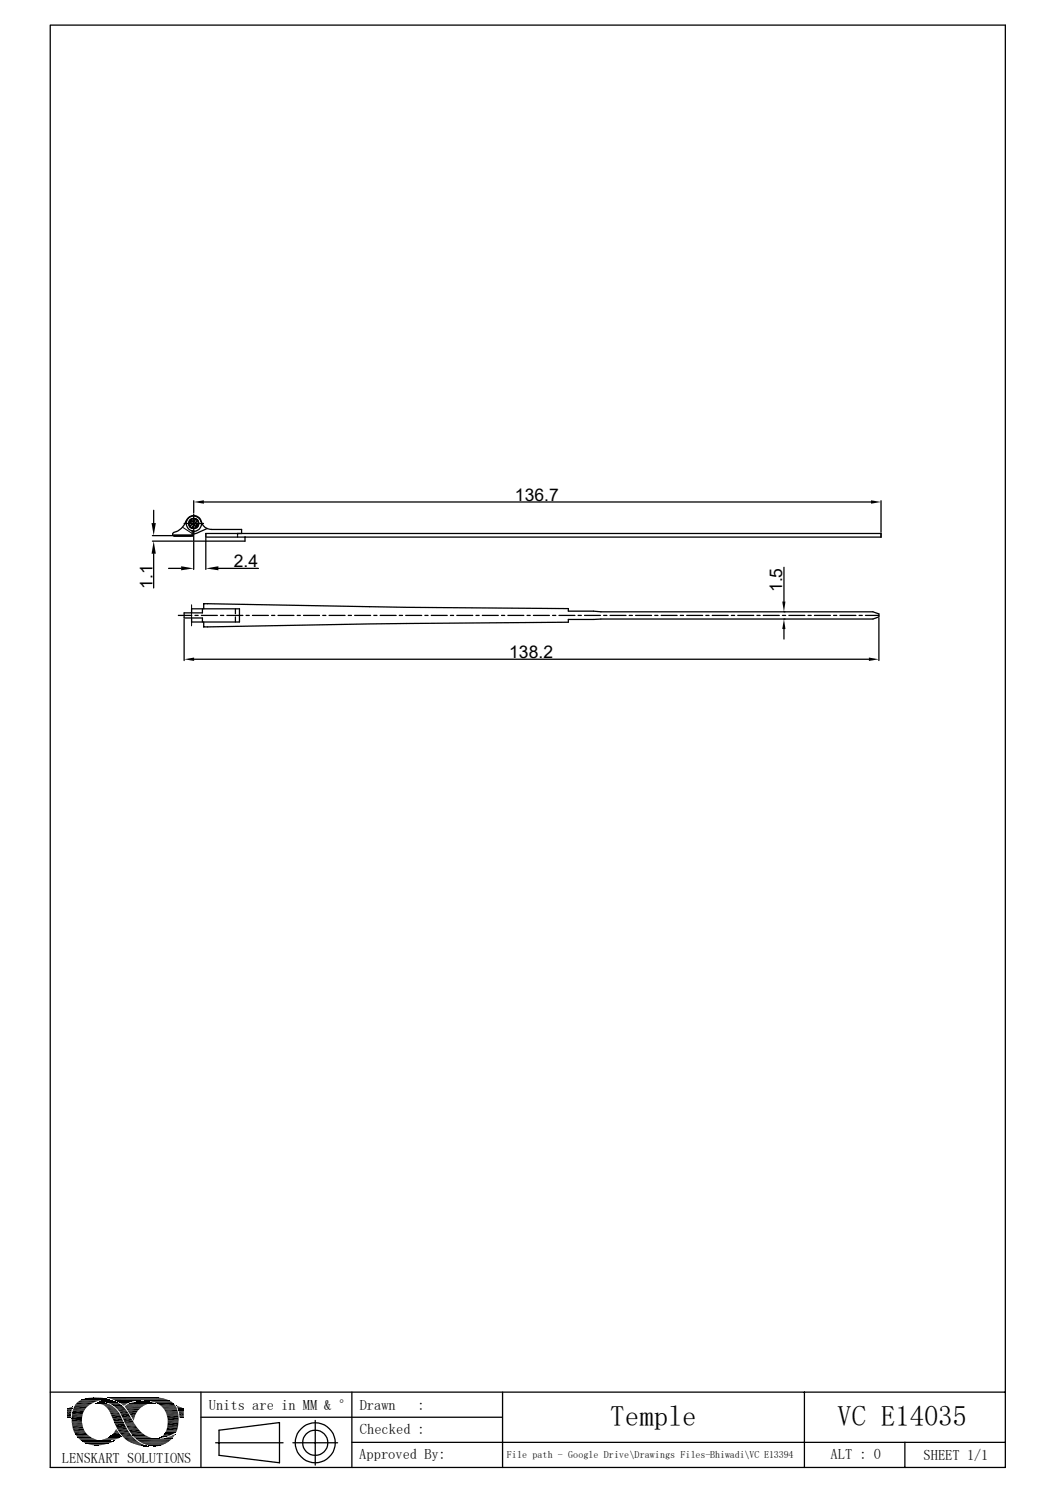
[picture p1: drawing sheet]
<svg xmlns="http://www.w3.org/2000/svg" width="210mm" height="297mm" viewBox="0 0 210 297" stroke-linecap="round" stroke-linejoin="round" font-family="sans-serif">
<g fill="none" stroke="#000" stroke-width=".25">
<path d="M10 5h189.9v286.9h-189.9zM38.5 99.6v2.4M40.6 99.9h132.6M175.2 99.6v6.3M30.3 107.7h8M30.3 106.6h7.7M30.6 101.5v2.6M30.6 110.2v6.8M33.5 113.1h2.5M34.5 106l-.2 .3 .3 .3M36.6 104.1h3.9M37 103.6a3.4 3.4 0 0 1-2.5 2.3"/>
<path d="M37 103.7a1.56 1.56 0 0 1 1.9-1.1 1.56 1.56 0 0 1 1.2 1.9 1.56 1.56 0 0 1-1.9 1.2M38.2 105.7v.9M38.5 107.9v5.4M38.5 102.2v5.5h10.2v-.9M40 103.8a1.48 1.48 0 0 0-1.7-1.1 1.48 1.48 0 0 0-1.3 1.6 1.48 1.48 0 0 0 1.5 1.3M40 103.8a2 2 0 0 0 2 1.5h6v.8M40.9 107.1v6.2M41.1 105.2l-2.6 1.1M43.4 113.1h8M47.2 106.6v.2M47.2 106.1v.3M155.9 112.9v6.8"/>
<path d="M175.2 106.1h-134.3v.7h134.3M35.5 122.4h2.6M36.6 123.2v8.2M38.1 121.9v-.8h9.5v2.6h-9.5v-.8M38.6 131.1h134.2M38.8 122.4h.6M40 122.4h3.2M40.3 121.1v.8h-3.7v1h3.7v.8M40.5 121.1v-1h.8l39.5 .7 32.2 .3v.5l6.5 .1h54.1l1.2 .4v.6l-1.2 .4-60.6 .1v.6l-39.5 .3-32.2 .6h-.8v-1M43.9 122.4h.6M45.1 122.4h3.2M46.8 121.1v1"/>
<path d="M46.8 122.7v1M48.9 122.4h.7M50.2 122.4h3.2M54 122.4h.7M55.3 122.4h3.2M59.1 122.4h.6M60.4 122.4h3.1M64.2 122.4h.6M65.4 122.4h3.2M69.3 122.4h.6M70.5 122.4h3.2M74.3 122.4h.7"/>
<path d="M75.6 122.4h3.2M79.4 122.4h.7M80.7 122.4h3.2M84.5 122.4h.6M85.8 122.4h3.1M89.6 122.4h.6M90.8 122.4h3.2M94.7 122.4h.6M95.9 122.4h3.2M99.7 122.4h.7M101 122.4h3.2M104.8 122.4h.7"/>
<path d="M106.1 122.4h3.2M109.9 122.4h.6M111.2 122.4h3.1M115 122.4h.6M116.2 122.4h3.2M120.1 122.4h.6M121.3 122.4h3.2M125.1 122.4h.7M126.4 122.4h3.2M130.2 122.4h.7M131.5 122.4h3.2M135.3 122.4h.6"/>
<path d="M136.6 122.4h3.1M140.4 122.4h.6M141.6 122.4h3.2M145.5 122.4h.6M146.7 122.4h3.2M150.5 122.4h.7M151.8 122.4h3.2M155.6 122.4h.7M155.9 125.1v2M156.9 122.4h3.2M160.7 122.4h.6M162 122.4h3.1"/>
<path d="M165.8 122.4h.6M167 122.4h3.2M170.9 122.4h.6M172.1 122.4h2.7M174.8 123v8.4M10 276.9h189.9M14.7 279.7h2.9M40 276.9v15M70 276.9v15M99.9 276.9v15M160 276.9v15M14.3 281.5h2.1"/>
<path d="M14.3 283.3h2.1M14.7 284.9h2.4M15 285.5h2.6M24.6 286.1h2.2M24.9 280.1h3.2M25.1 283.8h2.1M25.3 284h2.1M26.1 285.4h2.7M27.2 286.5h6.8M33.1 281.3h2.4M33.4 282.7h2.1M40 281.9h59.9"/>
<path d="M42.9 287h13.4M43.6 284.5l12-1.5v8l-12-1.5zM58.3 287h8.8M62.7 282.6v8.9M70 286.9h129.9M180 286.9v5"/>
<circle cx="38.5" cy="104.2" r=".98"/>
<circle cx="62.7" cy="287" r="2.51"/>
<circle cx="62.7" cy="287" r="4"/>
</g>
<g fill="none" stroke="#000" stroke-width=".34">
<path d="M38.9 103.2l-.4 .6-.4-.3-.3 .3 .4 .4-.4 .6M39.3 103.5l-.5 .6 .5 .3-.3 .4-.4-.4-.5 .6M48.7 106.8h.1M175.2 106.1v.7M15.1 279.2h3.5M21.9 279.4h2.3M31.4 279.4h3.4M14.4 284h2.2M14.6 280.1h2.7M23.2 284.2h2.1M25.9 285h2.5M33.3 283.7h2.1"/>
<circle cx="38.5" cy="104.2" r=".98"/>
</g>
<g fill="none" stroke="#000" stroke-width=".2">
<path d="M36.3 104.9l1.9 1.2M40.9 106.1v.7M38.1 120.3v4.2M14.7 279.9h2.6M15 279.4h3M15.3 279h3.5M15.7 278.7h3.9M15.9 278.6h4M16 278.6h4.2M16 278.5h4.4M16.2 278.5h4.3M16.4 278.4h5.4"/>
<path d="M16.5 278.3h5.1M16.7 278.3h4.7M16.9 278.2h4.3M17.1 278.2h3.9M17.5 278.1h3M17.6 278.1h2.9M19 279.2h2.1M19.1 279.2h2.2M19.7 278.8h3.2M19.8 278.8h2.9M19.9 278.7h2.7M20.2 278.7h2.2"/>
<path d="M20.3 278.9h2.7M20.6 279h2.7M21.3 279h2M21.3 279.1h2.4M21.3 278h10.3M21.4 278.1h10.5M21.5 278.1h11M21.8 278h7.4M21.8 278.2h10.8M21.8 278.4h-5.6M22 278.3h10.9M22.2 278.3h10.8"/>
<path d="M22.3 278.4h10.9M22.5 278.4h10.8M22.6 278.5h11M22.8 278.6h5.1M22.9 278.6h4.4M23 278.7h4.2M23.2 278.8h3.3M23.5 278.9h2.7M23.5 278.9h2.5M23.7 279h2.1M24.8 279.8h3.7M24.8 279.8h3.5"/>
<path d="M24.8 279.9h3.4M24.9 279.7h3.8M25 279.6h3.7M25.1 279.5h4M25.4 279.4h3.8M25.4 279.3h4.2M25.7 279.2h4.2M26 279.1h4.8M26.2 279h4.4M26.2 279h4.2M26.6 278.9h3.5M26.8 278.9h3.1"/>
<path d="M27.1 278.8h2.6M28.7 278.6h5M29.3 278.6h4.4M29.4 278.7h4.5M30.1 278.8h4M30.4 278.9h3.8M30.7 279h3.7M30.8 279.2h-5M31 279.1h3.5M31.2 279.2h3.3M31.9 279.7h3M32.1 279.8h2.9"/>
<path d="M14.3 282.3h2M14.3 282.8h2M14.3 283h2M14.3 283.1h2M14.3 283.5h2.1M14.4 281h2.2M14.5 280.5h2.3M14.5 284.2h2.1M14.6 284.7h2.3M15 285.3h2.3M15.3 285.8h2.7M15.4 285.9h2.6"/>
<path d="M15.4 285.9h2.8M15.5 286h2.8M15.6 286.1h3M15.7 286.3h3.3M15.9 286.4h3.1M15.9 286.4h3.6M16 286.6h3.9M16.2 286.6h3.7M16.2 286.6h4.2M16.3 286.7h5.2M16.3 286.8h6.3M16.6 286.9h5.8"/>
<path d="M16.6 286.9h5.7M16.7 287h5.5M16.9 287h5M17 287.1h4.8M17.1 287.1h4.6M17.1 287.2h4.5M17.4 287.3h4M17.7 287.3h3.2M17.9 287.4h2.8M20.5 286.3h2.6M20.7 286.2h2.8M21.1 286.2h2.5"/>
<path d="M21.2 286.1h2.6M21.5 285.9h2.5M21.5 286h2.3M21.8 285.8h2.3M21.9 285.7h2.2M22 285.7h2M22 285.6h2M22.9 286.4h-2.7M24.1 285.8h-2.3M25.1 280.2h2.7M25.4 280.6h2M25.4 286.8h2.1"/>
<path d="M26.1 285.2h2.4M26.3 285.5h2.5M26.3 285.5h2.6M26.4 285.6h2.7M26.5 285.7h2.8M26.5 285.8h3.1M26.7 285.9h3.1M26.8 286h3.3M26.8 286.1h3.7M27 286.2h4.1M27.1 286.2l7.1 .1M27.1 286.3h7"/>
<path d="M27.6 286.7h6.1M27.8 286.9h5.7M27.9 286.9h5.5M28 287h5.3M28.2 287.1h5M28.5 287.2h4.4M28.8 287.3h3.9M29 287.5h3.4M29.5 287.5h2.6M29.6 287.6h2.4M31.7 286.2h2.5M32.4 280.1h2.7"/>
<path d="M32.5 280.2h2.7M32.6 280.3h2.6M32.6 280.4h2.6M32.7 280.5h2.6M32.8 285h2.1M32.9 285h2.1M32.9 280.9h2.5M32.9 284.9h2.2M32.9 284.9h2.1M32.9 284.8h2.2M33 284.7h2.1M33 284.6h2.2"/>
<path d="M33.1 284.5h2.1M33.1 284.6h2.1M33.1 281.5h2.4M33.2 283.9h2.2M33.4 282.5h2.1"/>
</g>
<g fill="#000">
<path d="M38.5 99.9l2.1-.4v.7zM173.2 99.5l2 .4-2 .3zM30.1 104.1h.9l-.4 2.5zM30.6 107.7l.4 2.5h-.9zM36 112.6l2.5 .5-2.5 .4zM40.9 113.1l2.5-.5v.9zM155.6 119.7h.6l-.3 2zM36.6 131.1l2-.3v.7zM155.9 123.1l.3 2h-.6zM172.8 130.8l2 .3-2 .4zM14.3 279.9h.1zM13.8 280l.5-.1 .1 .1z"/>
<path d="M14.3 279.9h.1v.1zM18.3 278h1.6zM18.7 278h1.2zM19.1 279.1h1.9zM19.2 279.1h1.8zM19.2 279.1h1.7zM19.4 279.1h1.5zM19.5 279.1h1zM19.4 279.1h1.2zM19.5 279.1h1.1zM19.6 279.1h.9zM19.6 279.2l1.9 .1z"/>
<path d="M19.7 278.8h.2zM19.6 279.1h.8zM19.8 279.1h.6zM20 279.3l1.7 .1zM19.8 279.1h.4zM20.1 279l.1 .1zM20.1 279h.1zM20.2 279.4h1.6zM20.4 279.4l1.7 .2h-1.4zM20.4 279.4h1.4l.3 .2zM20.5 278.7h1.8zM20.5 278.7h1.7z"/>
<path d="M20.6 278.6l1.6 .1zM20.7 279.6l1.7 .1h-1.5zM20.7 279.6h1.4l.3 .1zM20.6 278.6h1.4zM20.9 278.6h1.1zM20.9 279.7l1.6 .1zM21 279.8l1.7 .2h-1.4zM21 279.8h1.5l.2 .2zM21.2 278.6h.3zM20.9 278.6h.8zM21.2 278.6h.5zM21.5 278.4h.3z"/>
<path d="M21.8 279.2h1.9zM22.4 279.6h1.9zM22.5 279.6h1.8zM22.5 279.6l1.8 .1zM22.6 279.7l2 .2h-1.7zM22.6 279.7h1.7l.3 .2zM22.9 279.9l1.9 .2h-1.7zM22.9 279.9h1.7l.2 .2zM23.7 279l1.9 .1zM23.8 279.1h1.8zM23.8 279.1h1.6zM24 279.1h1.4z"/>
<path d="M24 279.1l1.3 .1zM24 279.2l1 .2h-.7zM24 279.2h1.3l-.3 .2zM24.3 279.4l.6 .1zM24.3 279.4h.7zM24.4 279.5l.3 .1zM24.4 279.5h.5zM24.6 279.6v.1zM24.6 279.6h.1zM27.5 278.8h2zM27.5 278.8h1.9zM28.2 278.8h1.2z"/>
<path d="M28.2 278.8h.7zM30.4 279.2h.4zM30.4 279.2h.5zM30.7 279.2h.2zM30.9 278h.2zM35.1 279.7h.2zM35.1 279.7l.5 .1zM35.2 279.8l.8 .2h-.7zM35.2 279.8l.8 .2zM35.3 280l1 .1h-1zM35.3 280h.7l.3 .1zM13.3 280.2h1.1z"/>
<path d="M13.3 280.2l1 .1zM13.3 280.3l1 .1h-1zM13.3 280.3h1v.1zM13.3 280.4l.9 .4h-.9zM13.3 280.4h1l-.1 .4zM13.3 280.8h.9zM13.3 280.8l.8 .5h-.8zM13.3 280.8h.9l-.1 .5zM13.3 281.3l.8 .4h-.8zM13.3 281.3h.8v.4zM13.3 281.7h.8zM13.3 281.7l.8 .2h-.8z"/>
<path d="M13.3 281.7h.8v.2zM13.3 281.9h.8zM13.3 281.9l.8 .1zM13.4 280.2h1zM13.7 280.1l.7 .1zM13.7 280.1h.7zM13.8 280h.6zM14.3 282.3l2 .4h-2zM14.3 282.3h2v.4zM18.3 287.4l1.9 .1zM18.3 287.4h1.9zM18.4 287.5h1.1z"/>
<path d="M18.4 287.5h1.8zM18.9 287.5h.6zM19.1 287.5h.4zM20.4 286.4l1.9 .1zM20.4 286.4h2zM20.6 286.5h1.5zM20.6 286.5h1.7zM20.7 286.5h1.1zM20.7 286.5h1.4zM21 286.5h.6zM21 286.5h.8zM21.3 280l1.7 .2h-1.6z"/>
<path d="M21.3 280h1.4l.3 .2zM21.3 286.5h.3zM21.4 286.5h.2zM21.4 280.2l1.8 .3h-1.6zM21.4 280.2h1.6l.2 .3zM21.6 280.5h1.6zM21.6 280.5l1.8 .2h-1.7zM21.6 280.5h1.6l.2 .2zM21.7 280.7l1.8 .1h-1.7zM21.7 280.7h1.7l.1 .1zM21.8 280.8l1.8 .2h-1.7zM21.8 280.8h1.7l.1 .2z"/>
<path d="M21.9 281l1.8 .1zM21.9 281.1l1.9 .2h-1.8zM21.9 281.1h1.8l.1 .2zM21.5 286.7h1.1zM21.9 286.7h.7zM22 281.3l1.8 .1zM22 286.7h.6zM22.1 281.4l1.9 .3h-1.8zM22.1 281.4h1.7l.2 .3zM22.1 285.6l1.9 .1zM22.1 285.6h1.9zM22.2 281.7l2 .5h-1.8z"/>
<path d="M22.2 281.7h1.8l.2 .5zM22.2 285.5l1.8 .1zM22.2 285.5h1.7zM22.2 286.7h.5zM22.3 286.7h.4zM22.4 286.7h.3zM22.4 282.2l2.1 .5h-1.9zM22.4 282.2h1.8l.3 .5zM22.4 285.3h1.4zM22.4 285.3l1.5 .2h-1.7zM22.4 285.3h1.4l.1 .2zM22.6 286.6h.2z"/>
<path d="M22.6 282.7l1.9 .1zM22.7 282.8l1.9 .1zM22.7 282.9l1.9 .1zM22.7 285l1.1 .3h-1.4zM22.7 285h.9l.2 .3zM22.7 283h1.9zM22.7 284.9l.9 .1zM22.8 283l1.9 .2h-1.9zM22.8 283h1.8l.1 .2zM22.8 283.2l2.3 .9h-1.9zM22.8 283.2h1.9l.4 .9zM22.9 284.7l.6 .2h-.8z"/>
<path d="M22.9 284.7h.5l.1 .2zM22.6 286.6h.3zM22.9 284.6l.5 .1h-.5zM22.9 284.6l.5 .1zM23 284.4h.2zM23 284.4l.3 .2h-.4zM23 284.4l.3 .2zM23.1 284.4h.1zM23.1 280.1l1.8 .2h-1.5zM23.1 280.1h1.7l.1 .2zM23.4 280.3l1.8 .4h-1.6zM23.4 280.3h1.5l.3 .4z"/>
<path d="M23.6 280.7l1.7 .1zM23.7 280.8l1.9 .4h-1.6zM23.7 280.8h1.6l.3 .4zM24 281.2l1.6 .1zM24 281.3l2 .7h-1.7zM24 281.3h1.6l.4 .7zM24.3 282l1.8 .2h-1.7zM24.3 282h1.7l.1 .2zM24.4 282.2l2 .5h-1.7zM24.4 282.2h1.7l.3 .5zM24.7 282.7l1.9 .3h-1.8zM24.7 282.7h1.7l.2 .3z"/>
<path d="M24.8 283l1.9 .2h-1.8zM24.8 283h1.8l.1 .2zM24.9 283.2h1.8zM24.9 283.2l1.9 .1zM24.9 283.3h1.9zM25 283.3l1.9 .1zM25 283.4l2 .1h-1.9zM25 283.4h1.9l.1 .1zM25.1 283.5l1.9 .1zM25.4 280.6l2 .1zM25.4 280.7l1.7 .4h-1.4zM25.4 280.7h2l-.3 .4z"/>
<path d="M25.5 284.4l2.5 .5h-2.1zM25.5 284.4h2.1l.4 .5zM25.7 281.1l1.2 .4h-.9zM25.7 281.1h1.4l-.2 .4zM25.8 286.9l2 .1h-1.7zM25.8 286.9h1.7l.3 .1zM26 281.5l.9 .1zM26 281.6l.8 .3h-.6zM26 281.6h.9l-.1 .3zM26.1 287l2 .2h-1.5zM26.1 287h1.7l.3 .2zM26.2 281.9l.5 .2h-.4z"/>
<path d="M26.2 281.9h.6l-.1 .2zM26.3 282.1l.4 .1h-.3zM26.3 282.1h.4v.1zM26.4 282.2l.2 .3zM26.4 282.2h.3l-.1 .3zM26.5 282.5l.1 .1zM26.6 287.2l1.7 .1zM26.8 287.3l1.9 .2h-1.2zM26.8 287.3h1.5l.4 .2zM27.5 287.5h1.3zM27.6 287.5l1.4 .1zM28 287.6h1.1z"/>
<path d="M28.1 287.6l1.1 .1zM28.2 287.7h1.1zM28.5 287.7h.9zM28.6 287.7h.9zM29 287.7h.5zM29.2 287.7h.3zM29.3 287.7h.2zM29.6 287.5l2 .2zM30.2 287.7h1.3zM30.2 287.7h1.4zM30.4 287.7h.9zM30.4 287.7h1.1z"/>
<path d="M30.5 287.7h.5zM30.5 287.7h.8zM30.7 287.7h.3zM31.8 286h.2zM31.8 286h.1zM31.8 286h.4zM31.9 286h.4zM32.1 285.8h.8zM32.1 285.8h.9zM31.9 286l.2-.2 .2 .2zM32.1 285.8h.8l-.6 .2zM32.1 285.8h1z"/>
<path d="M32.2 285.8h.9zM32.3 286.2h1.9zM32.2 285.8l.2-.2 .7 .2zM32.4 285.6h1.3l-.6 .2zM32.5 285.5l1.2 .1zM32.5 285.5h1.3zM32.6 286.1h1.6zM32.7 285.2l1.1 .3h-1.3zM32.7 285.2h1.8l-.7 .3zM32.7 286.1h1.5zM32.7 285.2h1.8zM32.8 285l2 .1z"/>
<path d="M32.8 285.1l1.7 .1h-1.8zM32.8 285.1h2l-.3 .1zM32.8 286.1h1.5zM33.1 286h1.3zM33.2 281.6l2.3 .5h-2.2zM33.2 281.6h2.3v.5zM33.2 284l2 .5h-2.1zM33.2 284h2.1l-.1 .5zM33.2 286h1.2zM33.4 283l2 .5h-2.1zM33.4 283h2.1l-.1 .5zM33.4 285.9h1z"/>
<path d="M33.6 285.8h.9zM33.7 285.8h.8zM33.9 285.7h.6zM34.1 285.7h.5zM34.1 285.7l.3-.2 .2 .2zM34.4 285.5h.3l-.1 .2zM34.4 285.5l.3-.1v.1zM34.7 285.4v.1zM35.3 280.1l1.1 .1zM35.3 280.2h1.2zM35.3 280.2l1.2 .1zM35.4 280.3l1.1 .1h-1.1z"/>
<path d="M35.4 280.3h1.1v.1zM35.4 280.4h1.1zM35.5 280.4l1 .2h-1zM35.5 280.4h1v.2zM35.5 280.6h1zM35.5 280.6l1 .1zM35.6 280.7l.9 .1zM35.6 280.8l.9 .3h-.9zM35.6 280.8h.9v.3zM35.6 281.1h.9zM35.6 281.1l.9 .5h-.8zM35.6 281.1h.9v.5z"/>
<path d="M35.7 281.6l.8 .2h-.8zM35.7 281.6h.8v.2zM35.7 281.8l.8 .2h-.8zM35.7 281.8h.8v.2zM35.7 282h.8zM35.7 282l.8 .1zM35.8 282.1h.7zM35.9 282.1h.6zM36 282.1h.5zM36.4 282.1h.1z"/>
</g>
<path d="M34.6 106.6h3.6" fill="none" stroke="#000" stroke-width=".51"/>
<g fill="none" stroke="#000" stroke-width=".21">
<path d="M14.9 279.5h3M15.5 278.8h3.9M32.2 279.9h2.9M14.3 281.7h2.1M14.5 280.4h2.5M15.2 285.7h2.7M24 285.4h2.1M24.4 285.9h2.1M24.9 286.4h2.1M25.1 286.6h2.2M25.4 284.2h2.2M33 281.1h2.4"/>
<path d="M33.4 282.9h2.1"/>
</g>
<path d="M14.4 283.7h2.1M14.8 285.2h2.5M23.4 284.5h2.1M23.6 284.8h2.1M23.8 285.1h2.1M24.2 285.6h2.1M25.2 280.4h2.6M32.7 280.6h2.6" fill="none" stroke="#000" stroke-width=".3"/>
<path d="M14.3 282.1h2M14.4 280.8h2.4M33.3 282.3h2.2" fill="none" stroke="#000" stroke-width=".42"/>
<path d="M14.3 281.2h2.3M14.5 284.5h2.3" fill="none" stroke="#000" stroke-width=".38"/>
<g font-size="5.7">
<text x="121.4" y="283.6">Temple</text>
<text x="166.5" y="283.7">VC E14035</text>
</g>
<g font-size="3.5">
<text x="102.4" y="99.6">136.7</text>
<text x="46.5" y="112.8">2.4</text>
<text x="30.3" y="117.1" transform="rotate(-90 30.3 117.1)">1.1</text>
<text x="155.6" y="117.8" transform="rotate(-90 155.6 117.8)">1.5</text>
<text x="101.3" y="130.9">138.2</text>
</g>
<g font-size="2.9">
<text x="41.5" y="280.6">Units are in MM &amp; °</text>
<text x="71.5" y="280.6">Drawn</text>
<text x="83" y="280.6">:</text>
<text x="71.6" y="285.2">Checked :</text>
<text x="12.3" y="291.1">LENSKART SOLUTIONS</text>
<text x="71.5" y="290.1">Approved By:</text>
<text x="165.2" y="290.3">ALT : 0</text>
<text x="183.7" y="290.4">SHEET 1/1</text>
</g>
<text font-size="2" x="100.8" y="290">File path - Google Drive\Drawings Files-Bhiwadi\VC E13394</text>
</svg>
